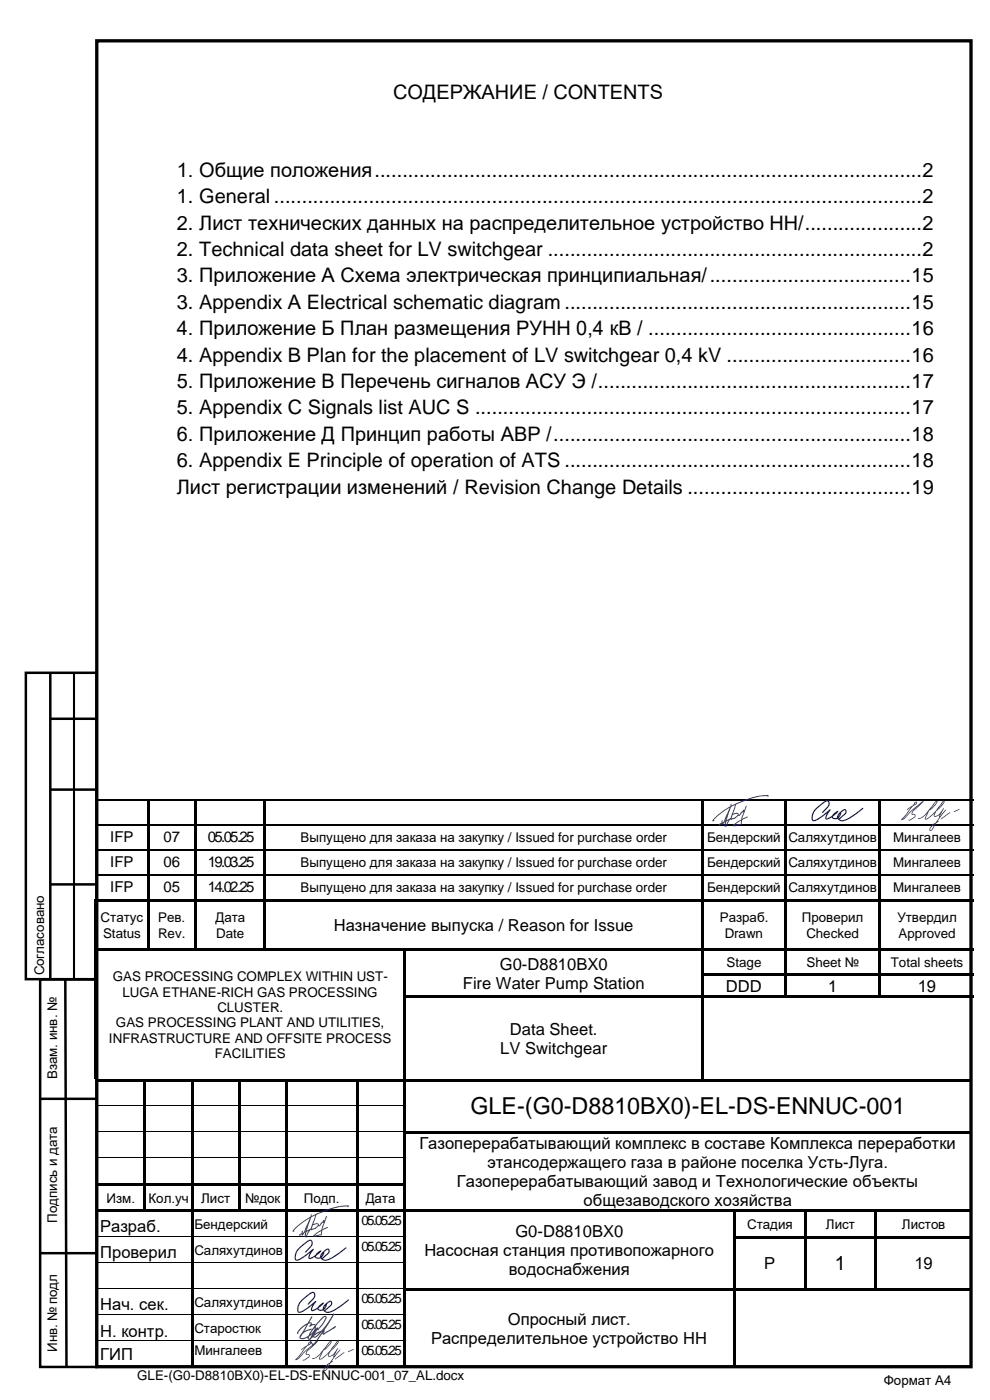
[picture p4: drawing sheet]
<svg xmlns="http://www.w3.org/2000/svg" width="210mm" height="297mm" viewBox="0 0 210 297" stroke-linecap="round" stroke-linejoin="round" font-family="sans-serif">
<path d="M20.5 8.7h185.5v281.2h-185.5z" fill="none" stroke="#000" stroke-width=".71" stroke-linecap="butt"/>
<g fill="#000">
<path d="M31.2 169.5h.2v.3h-.2z" fill-rule="evenodd"/>
<path d="M31.2 169.8h.5v5h-.5z" fill-rule="evenodd"/>
<path d="M31.2 174.8h.5v.3h-.5z" fill-rule="evenodd"/>
<path d="M41.3 169.5h.2v.3h-.2z" fill-rule="evenodd"/>
<path d="M41.3 169.8h.5v5h-.5z" fill-rule="evenodd"/>
<path d="M41.3 174.8h.5v.3h-.5z" fill-rule="evenodd"/>
<path d="M55.9 169.5h.2v.3h-.2z" fill-rule="evenodd"/>
<path d="M55.9 169.8h.5v5h-.5z" fill-rule="evenodd"/>
<path d="M55.9 174.8h.5v.3h-.5z" fill-rule="evenodd"/>
<path d="M148.8 169.5h.3v.3h-.3z" fill-rule="evenodd"/>
<path d="M148.8 169.8h.5v5h-.5z" fill-rule="evenodd"/>
<path d="M148.8 174.8h.5v.3h-.5z" fill-rule="evenodd"/>
<path d="M166.4 169.5h.2v.3h-.2z" fill-rule="evenodd"/>
<path d="M166.4 169.8h.5v5h-.5z" fill-rule="evenodd"/>
<path d="M166.4 174.8h.5v.3h-.5z" fill-rule="evenodd"/>
<path d="M186.4 169.5h.2v.3h-.2z" fill-rule="evenodd"/>
<path d="M186.4 169.8h.5v5h-.5z" fill-rule="evenodd"/>
<path d="M186.4 174.8h.5v.3h-.5z" fill-rule="evenodd"/>
<path d="M20.1 190.7h.5v.5h-.5z" fill-rule="evenodd"/>
<path d="M20.1 190.7h.5v.5h-.5z" fill-rule="evenodd"/>
<path d="M20.6 190.7h.5v.5h-.5z" fill-rule="evenodd"/>
<path d="M21.1 190.7h10.1v.5h-10.1z" fill-rule="evenodd"/>
<path d="M31.2 175.1h.5v5h-.5z" fill-rule="evenodd"/>
<path d="M31.2 180.1h.5v.3h-.5z" fill-rule="evenodd"/>
<path d="M31.2 180.4h.5v5h-.5z" fill-rule="evenodd"/>
<path d="M31.2 185.4h.5v.3h-.5z" fill-rule="evenodd"/>
<path d="M31.2 185.7h.5v5h-.5z" fill-rule="evenodd"/>
<path d="M31.2 190.7h.5v.5h-.5z" fill-rule="evenodd"/>
<path d="M31.7 190.7h9.6v.5h-9.6z" fill-rule="evenodd"/>
<path d="M41.3 175.1h.5v5h-.5z" fill-rule="evenodd"/>
<path d="M41.3 180.1h.5v.3h-.5z" fill-rule="evenodd"/>
<path d="M41.3 180.4h.5v5h-.5z" fill-rule="evenodd"/>
<path d="M41.3 185.4h.5v.3h-.5z" fill-rule="evenodd"/>
<path d="M41.3 185.7h.5v5h-.5z" fill-rule="evenodd"/>
<path d="M41.3 190.7h.5v.5h-.5z" fill-rule="evenodd"/>
<path d="M41.8 190.7h14.1v.5h-14.1z" fill-rule="evenodd"/>
<path d="M55.9 175.1h.5v5h-.5z" fill-rule="evenodd"/>
<path d="M55.9 180.1h.5v.3h-.5z" fill-rule="evenodd"/>
<path d="M55.9 180.4h.5v5h-.5z" fill-rule="evenodd"/>
<path d="M55.9 185.4h.5v.3h-.5z" fill-rule="evenodd"/>
<path d="M55.9 185.7h.5v5h-.5z" fill-rule="evenodd"/>
<path d="M55.9 190.7h.5v.5h-.5z" fill-rule="evenodd"/>
<path d="M56.4 190.7h92.4v.5h-92.4z" fill-rule="evenodd"/>
<path d="M148.8 175.1h.5v5h-.5z" fill-rule="evenodd"/>
<path d="M148.8 180.1h.5v.3h-.5z" fill-rule="evenodd"/>
<path d="M148.8 180.4h.5v5h-.5z" fill-rule="evenodd"/>
<path d="M148.8 185.4h.5v.3h-.5z" fill-rule="evenodd"/>
<path d="M148.8 185.7h.5v5h-.5z" fill-rule="evenodd"/>
<path d="M148.8 190.7h.5v.5h-.5z" fill-rule="evenodd"/>
<path d="M149.3 190.7h17.1v.5h-17.1z" fill-rule="evenodd"/>
<path d="M166.4 175.1h.5v5h-.5z" fill-rule="evenodd"/>
<path d="M166.4 180.1h.5v.3h-.5z" fill-rule="evenodd"/>
<path d="M166.4 180.4h.5v5h-.5z" fill-rule="evenodd"/>
<path d="M166.4 185.4h.5v.3h-.5z" fill-rule="evenodd"/>
<path d="M166.4 185.7h.5v5h-.5z" fill-rule="evenodd"/>
<path d="M166.4 190.7h.5v.5h-.5z" fill-rule="evenodd"/>
<path d="M166.9 190.7h19.5v.5h-19.5z" fill-rule="evenodd"/>
<path d="M186.4 175.1h.5v5h-.5z" fill-rule="evenodd"/>
<path d="M186.4 180.1h.5v.3h-.5z" fill-rule="evenodd"/>
<path d="M186.4 180.4h.5v5h-.5z" fill-rule="evenodd"/>
<path d="M186.4 185.4h.5v.3h-.5z" fill-rule="evenodd"/>
<path d="M186.4 185.7h.5v5h-.5z" fill-rule="evenodd"/>
<path d="M186.4 190.7h.5v.5h-.5z" fill-rule="evenodd"/>
<path d="M186.9 190.7h19.7v.5h-19.7z" fill-rule="evenodd"/>
<path d="M20.1 191.2h.5v10.1h-.5z" fill-rule="evenodd"/>
<path d="M20.1 201.3h.5v.5h-.5z" fill-rule="evenodd"/>
<path d="M20.1 201.8h.5v4.8h-.5z" fill-rule="evenodd"/>
<path d="M20.1 206.6h.5v.5h-.5z" fill-rule="evenodd"/>
<path d="M20.1 207.1h.5v4h-.5z" fill-rule="evenodd"/>
<path d="M20.1 211.1h.5v.6h-.5z" fill-rule="evenodd"/>
<path d="M20.6 201.3h10.6v.5h-10.6z" fill-rule="evenodd"/>
<path d="M31.2 191.2h.5v10.1h-.5z" fill-rule="evenodd"/>
<path d="M31.2 201.3h.5v.5h-.5z" fill-rule="evenodd"/>
<path d="M31.7 201.3h9.6v.5h-9.6z" fill-rule="evenodd"/>
<path d="M41.3 191.2h.5v10.1h-.5z" fill-rule="evenodd"/>
<path d="M41.3 201.3h.5v.5h-.5z" fill-rule="evenodd"/>
<path d="M41.8 201.3h14.1v.5h-14.1z" fill-rule="evenodd"/>
<path d="M55.9 191.2h.5v10.1h-.5z" fill-rule="evenodd"/>
<path d="M55.9 201.3h.5v.5h-.5z" fill-rule="evenodd"/>
<path d="M56.4 201.3h29.2v.5h-29.2z" fill-rule="evenodd"/>
<path d="M85.6 201.8h.5z" fill-rule="evenodd"/>
<path d="M85.6 201.3h.5v.5h-.5z" fill-rule="evenodd"/>
<path d="M85.6 201.8h.5v4.8h-.5z" fill-rule="evenodd"/>
<path d="M85.6 206.6h.5v.5h-.5z" fill-rule="evenodd"/>
<path d="M85.6 207.1h.5v4h-.5z" fill-rule="evenodd"/>
<path d="M85.6 211.1h.5v.6h-.5z" fill-rule="evenodd"/>
<path d="M86.1 201.3h62.7v.5h-62.7z" fill-rule="evenodd"/>
<path d="M86.1 211.1h62.7v.5h-62.7z" fill-rule="evenodd"/>
<path d="M148.8 191.2h.5v10.1h-.5z" fill-rule="evenodd"/>
<path d="M148.8 201.3h.5v.5h-.5z" fill-rule="evenodd"/>
<path d="M148.8 201.8h.5v4.8h-.5z" fill-rule="evenodd"/>
<path d="M148.8 206.6h.5v.5h-.5z" fill-rule="evenodd"/>
<path d="M148.8 207.1h.5v4h-.5z" fill-rule="evenodd"/>
<path d="M148.8 211.1h.5v.6h-.5z" fill-rule="evenodd"/>
<path d="M149.3 201.3h17.1v.5h-17.1z" fill-rule="evenodd"/>
<path d="M149.3 206.6h17.1v.5h-17.1z" fill-rule="evenodd"/>
<path d="M149.3 211.1h17.1v.5h-17.1z" fill-rule="evenodd"/>
<path d="M166.4 191.2h.5v10.1h-.5z" fill-rule="evenodd"/>
<path d="M166.4 201.3h.5v.5h-.5z" fill-rule="evenodd"/>
<path d="M166.4 201.8h.5v4.8h-.5z" fill-rule="evenodd"/>
<path d="M166.4 206.6h.5v.5h-.5z" fill-rule="evenodd"/>
<path d="M166.4 207.1h.5v4h-.5z" fill-rule="evenodd"/>
<path d="M166.4 211.1h.5v.5h-.5z" fill-rule="evenodd"/>
<path d="M166.9 201.3h19.5v.5h-19.5z" fill-rule="evenodd"/>
<path d="M166.9 206.6h19.5v.5h-19.5z" fill-rule="evenodd"/>
<path d="M166.9 211.1h19.5v.5h-19.5z" fill-rule="evenodd"/>
<path d="M186.4 191.2h.5v10.1h-.5z" fill-rule="evenodd"/>
<path d="M186.4 201.3h.5v.5h-.5z" fill-rule="evenodd"/>
<path d="M186.4 201.8h.5v4.8h-.5z" fill-rule="evenodd"/>
<path d="M186.4 206.6h.5v.5h-.5z" fill-rule="evenodd"/>
<path d="M186.4 207.1h.5v4h-.5z" fill-rule="evenodd"/>
<path d="M186.4 211.1h.5v.5h-.5z" fill-rule="evenodd"/>
<path d="M186.9 201.3h19.7v.5h-19.7z" fill-rule="evenodd"/>
<path d="M186.9 206.6h19.7v.5h-19.7z" fill-rule="evenodd"/>
<path d="M186.9 211.1h19.3v.5h-19.3z" fill-rule="evenodd"/>
<path d="M206.2 211.1h.4v.5h-.4z" fill-rule="evenodd"/>
<path d="M206.5 211.1l.1 .5z" fill-rule="evenodd"/>
<path d="M20.1 211.7h.5v17.1h-.5z" fill-rule="evenodd"/>
<path d="M20.7 228.9h9.8v.5h-9.8z" fill-rule="evenodd"/>
<path d="M30.5 229.4h.5z" fill-rule="evenodd"/>
<path d="M30.5 228.9h.5v.5h-.5z" fill-rule="evenodd"/>
<path d="M30.5 229.4h.5v5h-.5z" fill-rule="evenodd"/>
<path d="M30.5 234.4h.5v.5h-.5z" fill-rule="evenodd"/>
<path d="M30.5 234.9h.5v5h-.5z" fill-rule="evenodd"/>
<path d="M31 228.9h9.5v.5h-9.5z" fill-rule="evenodd"/>
<path d="M40.5 229.4h.5z" fill-rule="evenodd"/>
<path d="M40.5 228.9h.5v.5h-.5z" fill-rule="evenodd"/>
<path d="M40.5 229.4h.5v5h-.5z" fill-rule="evenodd"/>
<path d="M40.5 234.4h.5v.5h-.5z" fill-rule="evenodd"/>
<path d="M40.5 234.9h.5v5h-.5z" fill-rule="evenodd"/>
<path d="M41 228.9h9.5v.5h-9.5z" fill-rule="evenodd"/>
<path d="M50.5 229.4h.5z" fill-rule="evenodd"/>
<path d="M50.5 228.9h.5v.5h-.5z" fill-rule="evenodd"/>
<path d="M50.5 229.4h.5v5h-.5z" fill-rule="evenodd"/>
<path d="M50.5 234.4h.5v.5h-.5z" fill-rule="evenodd"/>
<path d="M50.5 234.9h.5v5h-.5z" fill-rule="evenodd"/>
<path d="M51 228.9h9.5v.5h-9.5z" fill-rule="evenodd"/>
<path d="M60.5 229.4h.5z" fill-rule="evenodd"/>
<path d="M60.5 228.9h.5v.5h-.5z" fill-rule="evenodd"/>
<path d="M60.5 229.4h.5v5h-.5z" fill-rule="evenodd"/>
<path d="M60.5 234.4h.5v.5h-.5z" fill-rule="evenodd"/>
<path d="M60.5 234.9h.5v5h-.5z" fill-rule="evenodd"/>
<path d="M61 228.9h14.5v.5h-14.5z" fill-rule="evenodd"/>
<path d="M75.5 229.4h.5z" fill-rule="evenodd"/>
<path d="M75.5 228.9h.5v.5h-.5z" fill-rule="evenodd"/>
<path d="M75.5 229.4h.5v5h-.5z" fill-rule="evenodd"/>
<path d="M75.5 234.4h.5v.5h-.5z" fill-rule="evenodd"/>
<path d="M75.5 234.9h.5v5h-.5z" fill-rule="evenodd"/>
<path d="M76 228.9h9.6v.5h-9.6z" fill-rule="evenodd"/>
<path d="M85.6 229.4h.5z" fill-rule="evenodd"/>
<path d="M85.6 228.9h.5v.5h-.5z" fill-rule="evenodd"/>
<path d="M85.6 229.4h.5v5h-.5z" fill-rule="evenodd"/>
<path d="M85.6 234.4h.5v.5h-.5z" fill-rule="evenodd"/>
<path d="M85.6 234.9h.5v5h-.5z" fill-rule="evenodd"/>
<path d="M85.6 211.7h.5v17.1h-.5z" fill-rule="evenodd"/>
<path d="M86.1 228.9h119.7v.5h-119.7z" fill-rule="evenodd"/>
<path d="M148.8 211.7h.5v17.1h-.5z" fill-rule="evenodd"/>
<path d="M20.7 250.9h9.8v.6h-9.8z" fill-rule="evenodd"/>
<path d="M20.7 256.7h9.8v.5h-9.8z" fill-rule="evenodd"/>
<path d="M30.5 239.9h.5v.6h-.5z" fill-rule="evenodd"/>
<path d="M30.5 240.5h.5v4.9h-.5z" fill-rule="evenodd"/>
<path d="M30.5 245.4h.5v.6h-.5z" fill-rule="evenodd"/>
<path d="M30.5 246h.5v4.9h-.5z" fill-rule="evenodd"/>
<path d="M30.5 250.9h.5v.6h-.5z" fill-rule="evenodd"/>
<path d="M30.5 251.5h.5v5.2h-.5z" fill-rule="evenodd"/>
<path d="M30.5 256.7h.5v.5h-.5z" fill-rule="evenodd"/>
<path d="M31 250.9h9.5v.6h-9.5z" fill-rule="evenodd"/>
<path d="M31 256.7h9.5v.5h-9.5z" fill-rule="evenodd"/>
<path d="M40.5 239.9h.5v.6h-.5z" fill-rule="evenodd"/>
<path d="M40.5 240.5h.5v4.9h-.5z" fill-rule="evenodd"/>
<path d="M40.5 245.4h.5v.6h-.5z" fill-rule="evenodd"/>
<path d="M40.5 246h.5v4.9h-.5z" fill-rule="evenodd"/>
<path d="M40.5 250.9h.5v.6h-.5z" fill-rule="evenodd"/>
<path d="M40.5 251.5h.5v5.2h-.5z" fill-rule="evenodd"/>
<path d="M40.5 256.7h.5v.5h-.5z" fill-rule="evenodd"/>
<path d="M41 250.9h9.5v.6h-9.5z" fill-rule="evenodd"/>
<path d="M41 256.7h9.5v.5h-9.5z" fill-rule="evenodd"/>
<path d="M50.5 239.9h.5v.6h-.5z" fill-rule="evenodd"/>
<path d="M50.5 240.5h.5v4.9h-.5z" fill-rule="evenodd"/>
<path d="M50.5 245.4h.5v.6h-.5z" fill-rule="evenodd"/>
<path d="M50.5 246h.5v4.9h-.5z" fill-rule="evenodd"/>
<path d="M50.5 250.9h.5v.6h-.5z" fill-rule="evenodd"/>
<path d="M50.5 251.5h.5v5.2h-.5z" fill-rule="evenodd"/>
<path d="M50.5 256.7h.5v.5h-.5z" fill-rule="evenodd"/>
<path d="M51 250.9h9.5v.6h-9.5z" fill-rule="evenodd"/>
<path d="M51 256.7h9.5v.5h-9.5z" fill-rule="evenodd"/>
<path d="M60.5 239.9h.5v.6h-.5z" fill-rule="evenodd"/>
<path d="M60.5 240.5h.5v4.9h-.5z" fill-rule="evenodd"/>
<path d="M60.5 245.4h.5v.6h-.5z" fill-rule="evenodd"/>
<path d="M60.5 246h.5v4.9h-.5z" fill-rule="evenodd"/>
<path d="M60.5 250.9h.5v.6h-.5z" fill-rule="evenodd"/>
<path d="M60.5 251.5h.5v5.2h-.5z" fill-rule="evenodd"/>
<path d="M60.5 256.7h.5v.5h-.5z" fill-rule="evenodd"/>
<path d="M61 250.9h14.5v.6h-14.5z" fill-rule="evenodd"/>
<path d="M61 256.7h14.5v.5h-14.5z" fill-rule="evenodd"/>
<path d="M75.5 239.9h.5v.6h-.5z" fill-rule="evenodd"/>
<path d="M75.5 240.5h.5v4.9h-.5z" fill-rule="evenodd"/>
<path d="M75.5 245.4h.5v.6h-.5z" fill-rule="evenodd"/>
<path d="M75.5 246h.5v4.9h-.5z" fill-rule="evenodd"/>
<path d="M75.5 250.9h.5v.6h-.5z" fill-rule="evenodd"/>
<path d="M75.5 251.5h.5v5.2h-.5z" fill-rule="evenodd"/>
<path d="M75.5 256.7h.5v.5h-.5z" fill-rule="evenodd"/>
<path d="M76 250.9h9.6v.6h-9.6z" fill-rule="evenodd"/>
<path d="M76 256.7h9.6v.5h-9.6z" fill-rule="evenodd"/>
<path d="M85.6 239.9h.5v.6h-.5z" fill-rule="evenodd"/>
<path d="M85.6 240.5h.5v4.9h-.5z" fill-rule="evenodd"/>
<path d="M85.6 245.4h.5v.6h-.5z" fill-rule="evenodd"/>
<path d="M85.6 246h.5v4.9h-.5z" fill-rule="evenodd"/>
<path d="M85.6 250.9h.5v.6h-.5z" fill-rule="evenodd"/>
<path d="M85.6 251.5h.5v5.2h-.5z" fill-rule="evenodd"/>
<path d="M85.6 256.7h.5v.5h-.5z" fill-rule="evenodd"/>
<path d="M86.1 239.9h119.7v.5h-119.7z" fill-rule="evenodd"/>
<path d="M86.1 256.7h69.5v.5h-69.5z" fill-rule="evenodd"/>
<path d="M155.6 257.2h.5z" fill-rule="evenodd"/>
<path d="M155.6 256.7h.5v.5h-.5z" fill-rule="evenodd"/>
<path d="M156.1 256.7h14.5v.5h-14.5z" fill-rule="evenodd"/>
<path d="M170.6 257.2h.5z" fill-rule="evenodd"/>
<path d="M170.6 256.7h.5v.5h-.5z" fill-rule="evenodd"/>
<path d="M171.1 256.7h14.4v.5h-14.4z" fill-rule="evenodd"/>
<path d="M185.5 257.2h.5z" fill-rule="evenodd"/>
<path d="M185.5 256.7h.5v.5h-.5z" fill-rule="evenodd"/>
<path d="M186 256.7h19.8v.5h-19.8z" fill-rule="evenodd"/>
<path d="M40.5 257.2h.5v5h-.5z" fill-rule="evenodd"/>
<path d="M40.5 262.2h.5v.6h-.5z" fill-rule="evenodd"/>
<path d="M40.5 262.8h.5v4.9h-.5z" fill-rule="evenodd"/>
<path d="M40.5 267.7h.5v.6h-.5z" fill-rule="evenodd"/>
<path d="M40.5 268.3h.5v5h-.5z" fill-rule="evenodd"/>
<path d="M40.5 273.3h.5v.5h-.5z" fill-rule="evenodd"/>
<path d="M40.5 273.8h.5v5h-.5z" fill-rule="evenodd"/>
<path d="M40.5 278.8h.5v.5h-.5z" fill-rule="evenodd"/>
<path d="M60.5 257.2h.5v5h-.5z" fill-rule="evenodd"/>
<path d="M60.5 262.2h.5v.6h-.5z" fill-rule="evenodd"/>
<path d="M60.5 262.8h.5v4.9h-.5z" fill-rule="evenodd"/>
<path d="M60.5 267.7h.5v.6h-.5z" fill-rule="evenodd"/>
<path d="M60.5 268.3h.5v5h-.5z" fill-rule="evenodd"/>
<path d="M60.5 273.3h.5v.5h-.5z" fill-rule="evenodd"/>
<path d="M60.5 273.8h.5v5h-.5z" fill-rule="evenodd"/>
<path d="M60.5 278.8h.5v.5h-.5z" fill-rule="evenodd"/>
<path d="M75.5 257.2h.5v5h-.5z" fill-rule="evenodd"/>
<path d="M75.5 262.2h.5v.6h-.5z" fill-rule="evenodd"/>
<path d="M75.5 262.8h.5v4.9h-.5z" fill-rule="evenodd"/>
<path d="M75.5 267.7h.5v.6h-.5z" fill-rule="evenodd"/>
<path d="M75.5 268.3h.5v5h-.5z" fill-rule="evenodd"/>
<path d="M75.5 273.3h.5v.5h-.5z" fill-rule="evenodd"/>
<path d="M75.5 273.8h.5v5h-.5z" fill-rule="evenodd"/>
<path d="M75.5 278.8h.5v.5h-.5z" fill-rule="evenodd"/>
<path d="M85.6 257.2h.5v5h-.5z" fill-rule="evenodd"/>
<path d="M85.6 262.2h.5v.6h-.5z" fill-rule="evenodd"/>
<path d="M85.6 262.8h.5v4.9h-.5z" fill-rule="evenodd"/>
<path d="M85.6 267.7h.5v.6h-.5z" fill-rule="evenodd"/>
<path d="M85.6 268.3h.5v5h-.5z" fill-rule="evenodd"/>
<path d="M85.6 273.3h.5v.5h-.5z" fill-rule="evenodd"/>
<path d="M85.6 273.8h.5v5h-.5z" fill-rule="evenodd"/>
<path d="M85.6 278.8h.5v.5h-.5z" fill-rule="evenodd"/>
<path d="M86.1 273.3h69.5v.5h-69.5z" fill-rule="evenodd"/>
<path d="M155.6 257.2h.5v5h-.5z" fill-rule="evenodd"/>
<path d="M155.6 262.2h.5v.6h-.5z" fill-rule="evenodd"/>
<path d="M155.6 262.8h.5v4.9h-.5z" fill-rule="evenodd"/>
<path d="M155.6 267.7h.5v.6h-.5z" fill-rule="evenodd"/>
<path d="M155.6 268.3h.5v5h-.5z" fill-rule="evenodd"/>
<path d="M155.6 273.3h.5v.5h-.5z" fill-rule="evenodd"/>
<path d="M155.6 273.8h.5v5h-.5z" fill-rule="evenodd"/>
<path d="M155.6 278.8h.5v.5h-.5z" fill-rule="evenodd"/>
<path d="M156.1 262.2h14.5v.5h-14.5z" fill-rule="evenodd"/>
<path d="M156.1 273.3h14.5v.5h-14.5z" fill-rule="evenodd"/>
<path d="M170.6 257.2h.5v5h-.5z" fill-rule="evenodd"/>
<path d="M170.6 262.2h.5v.6h-.5z" fill-rule="evenodd"/>
<path d="M170.6 262.8h.5v4.9h-.5z" fill-rule="evenodd"/>
<path d="M170.6 267.7h.5v.6h-.5z" fill-rule="evenodd"/>
<path d="M170.6 268.3h.5v5h-.5z" fill-rule="evenodd"/>
<path d="M170.6 273.3h.5v.5h-.5z" fill-rule="evenodd"/>
<path d="M171.1 262.2h14.4v.5h-14.4z" fill-rule="evenodd"/>
<path d="M171.1 273.3h14.4v.5h-14.4z" fill-rule="evenodd"/>
<path d="M185.5 257.2h.5v5h-.5z" fill-rule="evenodd"/>
<path d="M185.5 262.2h.5v.6h-.5z" fill-rule="evenodd"/>
<path d="M185.5 262.8h.5v4.9h-.5z" fill-rule="evenodd"/>
<path d="M185.5 267.7h.5v.6h-.5z" fill-rule="evenodd"/>
<path d="M185.5 268.3h.5v5h-.5z" fill-rule="evenodd"/>
<path d="M185.5 273.3h.5v.5h-.5z" fill-rule="evenodd"/>
<path d="M186 262.2h19.8v.5h-19.8z" fill-rule="evenodd"/>
<path d="M186 273.3h19.8v.5h-19.8z" fill-rule="evenodd"/>
<path d="M40.5 279.3h.5v5h-.5z" fill-rule="evenodd"/>
<path d="M40.5 284.3h.5v.6h-.5z" fill-rule="evenodd"/>
<path d="M40.5 284.9h.5v4.9h-.5z" fill-rule="evenodd"/>
<path d="M60.5 279.3h.5v5h-.5z" fill-rule="evenodd"/>
<path d="M60.5 284.3h.5v.6h-.5z" fill-rule="evenodd"/>
<path d="M60.5 284.9h.5v4.9h-.5z" fill-rule="evenodd"/>
<path d="M75.5 279.3h.5v5h-.5z" fill-rule="evenodd"/>
<path d="M75.5 284.3h.5v.6h-.5z" fill-rule="evenodd"/>
<path d="M75.5 284.9h.5v4.9h-.5z" fill-rule="evenodd"/>
<path d="M85.6 279.3h.5v5h-.5z" fill-rule="evenodd"/>
<path d="M85.6 284.3h.5v.6h-.5z" fill-rule="evenodd"/>
<path d="M85.6 284.9h.5v4.9h-.5z" fill-rule="evenodd"/>
<path d="M155.6 279.3h.5v5h-.5z" fill-rule="evenodd"/>
<path d="M155.6 284.3h.5v.6h-.5z" fill-rule="evenodd"/>
<path d="M155.6 284.9h.5v4.9h-.5z" fill-rule="evenodd"/>
</g>
<g fill="none" stroke="#000" stroke-width=".21">
<path d="M20.7 234.5h9.8M31 234.5h9.5M41 234.5h9.5M51 234.5h9.5M61 234.5h14.5M76 234.5h9.6M20.7 240h9.8M20.7 245.5h9.8M31 240h9.5M31 245.5h9.5M41 240h9.5M41 245.5h9.5"/>
<path d="M51 240h9.5M51 245.5h9.5M61 240h14.5M61 245.5h14.5M76 240h9.6M76 245.5h9.6M20.7 262.3h19.8M20.7 267.8h19.8M20.7 273.3h19.8M20.7 278.8h19.8M41 262.3h19.5M41 267.8h19.5"/>
<path d="M41 273.3h19.5M41 278.8h19.5M61 262.3h14.5M61 267.8h14.5M61 273.3h14.5M61 278.8h14.5M76 262.3h9.6M76 267.8h9.6M76 273.3h9.6M76 278.8h9.6M20.7 284.4h19.8M41 284.4h19.5"/>
<path d="M61 284.4h14.5M76 284.4h9.6"/>
</g>
<path d="M5.5 142.7h15v65h-15zM10.6 152.5h10M10.7 142.7v65M10.6 167.5h10M10.7 187.6h10M8.5 207.8h12v82.2h-12zM13.9 207.8l.2 82.1M8.6 233.1h12M8.5 265.9h12" fill="none" stroke="#000" stroke-width=".53"/>
<path d="M15.7 142.7v65" fill="none" stroke="#000" stroke-width=".44"/>
<g fill="none" stroke="#000" stroke-width=".25">
<path d="M20.3 169.7h10.9M20.3 174.9h10.9M31.4 169.7h9.9M31.7 174.9h9.6M41.5 169.7h14.4M41.8 174.9h14.1M56.1 169.7h92.7M56.4 174.9h92.4M149.1 169.7h17.3M149.3 174.9h17.1M166.6 169.7h19.8M166.9 174.9h19.5"/>
<path d="M186.6 169.7h20M186.9 174.9h19.7M20.3 180.2h10.9M20.3 185.5h10.9M31.7 180.2h9.6M31.7 185.5h9.6M41.8 180.2h14.1M41.8 185.5h14.1M56.4 180.2h92.4M56.4 185.5h92.4M149.3 180.2h17.1M149.3 185.5h17.1"/>
<path d="M166.9 180.2h19.5M166.9 185.5h19.5M186.9 180.2h19.7M186.9 185.5h19.7"/>
</g>
<path d="M67.1 285l-.1 .1zM66.3 285.5l.2-.2zM70.8 285.9l-.1 .1 .2-.3zM69 286.1l-.1 .1zM68.2 287.1h-.1zM69.5 287.3l-.1 .2zM63.1 288l-.2 .1zM69.2 289.7l-.2 .2z" fill-rule="evenodd" fill="#98a7db"/>
<path d="M66.2 288.2a2.24 2.24 0 0 0 2-1.2l-.2 .5a.75 .75 0 0 0-.2 1l.7-.3 1.2-1.1-.1 .4a.5 .5 0 0 0 .4 .4 .5 .5 0 0 0 .5-.3l.3-.1a2.24 2.24 0 0 1-1.4 1.9 1.72 1.72 0 0 0-.7 1.4 .82 .82 0 0 0 .9-.8l.5-.7 .5-.5v-.1l-.3 .1 1.9-2.4h-.2l-1.1 1.3 .8-1.7-.7 .8a1.31 1.31 0 0 1-1.3 .8 2.88 2.88 0 0 1 1.4-1.8l.6-.7a.3 .3 0 0 0 .2-.4 .3 .3 0 0 0-.4-.2l-1 1.3a7.3 7.3 0 0 1-2.7 2.5l.1-.3a3.7 3.7 0 0 1 1.6-2.2l.7-.8 .1-.5-.5 .2-1 1.4a4.5 4.5 0 0 1-2.6 2.1zM63.9 286.3v.1l.8-.5-2.1 2.6a1.49 1.49 0 0 0 1.4-.9l2.5-2.3-.6 .6a1.77 1.77 0 0 0-1 1.4v.1a.34 .34 0 0 1 .5 0 .34 .34 0 0 1 0 .5l-.8 .5-.4 .1a.58 .58 0 0 0 .9-.2 .52 .52 0 0 0 .6-.5 .52 .52 0 0 0-.5-.6l-.2 .1a1.54 1.54 0 0 1 1-1.3l1.4-1.5-2.5 1.9-1.9 1.9 1-1.2a5.4 5.4 0 0 1 2-2.1v-.2a.38 .38 0 0 0-.4-.1 .38 .38 0 0 0-.3 .4zM71.6 284.6l-1.1 1.5 1.1-1.2zM70 284.7l-1.1 1.5 .9-.9 .4-.7zM65.6 284.9l-.1 .3 .4-.4zM73.8 286.7l.2 .1 1-.5-.1-.1zM71 288.3h.2l1.9-1.4zM69.5 289.5l-.2 .3a.87 .87 0 0 0-.4 .9l.3-.2 .6-1.1z" fill-rule="evenodd" fill="#0f36ad"/>
<path d="M195.6 170.4l-.1 .2zM194.8 170.9l.2-.1zM199.3 171.3l-.1 .1 .2-.2zM197.5 171.5l-.1 .1zM196.7 172.5v.1zM198 172.8l-.1 .1zM191.6 173.4l-.1 .2zM197.7 175.1l-.2 .2z" fill-rule="evenodd" fill="#98a7db"/>
<path d="M194.7 173.6v.1a2.24 2.24 0 0 0 2-1.2l-.2 .4a.75 .75 0 0 0-.1 1l.6-.3 1.2-1.1-.1 .4a.5 .5 0 0 0 .4 .4 .5 .5 0 0 0 .5-.2l.3-.1a2.24 2.24 0 0 1-1.4 1.8 1.72 1.72 0 0 0-.7 1.4 .82 .82 0 0 0 .9-.8l.5-.7 .6-.5-.1-.1-.3 .2 1.9-2.4h-.2l-1.1 1.3 .8-1.7-.7 .8a1.31 1.31 0 0 1-1.2 .8 2.88 2.88 0 0 1 1.3-1.9l.6-.7a.3 .3 0 0 0 .2-.4 .3 .3 0 0 0-.4-.2l-.9 1.3a7.3 7.3 0 0 1-2.8 2.5l.1-.3a3.7 3.7 0 0 1 1.6-2.1l.7-.8 .1-.5-.4 .1-1.1 1.4a4.5 4.5 0 0 1-2.6 2.1zM192.4 171.7l.1 .1 .7-.5-2.1 2.6a1.49 1.49 0 0 0 1.4-.9l2.5-2.2-.6 .5a1.77 1.77 0 0 0-1 1.5 .34 .34 0 0 1 .5 .1 .34 .34 0 0 1 0 .4l-.8 .6h-.4a.58 .58 0 0 0 .9-.2 .52 .52 0 0 0 .6-.5 .52 .52 0 0 0-.5-.5h-.1a1.54 1.54 0 0 1 1-1.3l1.4-1.5-2.6 1.9-1.9 1.9 1-1.1a5.4 5.4 0 0 1 2-2.2l.1-.1a.38 .38 0 0 0-.5-.2 .38 .38 0 0 0-.2 .5zM200.1 170.1l-1.1 1.5 1.1-1.2zM198.5 170.2l-1.1 1.4 .9-.9 .4-.6zM194.1 170.3l-.1 .4 .4-.4zM202.3 172.2l.2 .1 1.1-.6h-.2zM199.6 173.7l.1 .1 1.9-1.5zM198.1 174.9l-.3 .3a.87 .87 0 0 0-.4 .9l.3-.2 .6-1.1z" fill-rule="evenodd" fill="#0f36ad"/>
<path d="M173.2 171.4l-.3 .2zM178.5 173.5l-.1 .1z" fill-rule="evenodd" fill="#7e7dd3"/>
<path d="M172.9 171.6a2.44 2.44 0 0 0-.6 2.5 1.87 1.87 0 0 0 1.9-.6l1.2-.9a.75 .75 0 0 0 0 1.3l1-.5a.95 .95 0 0 0 1.3 .4 1.45 1.45 0 0 0 2.1 .1l1.5-.9 1.9-1.4-.1-.2h-.2a8.7 8.7 0 0 1-4.4 2.6l-.4-.2 .5-.3a1.46 1.46 0 0 0 .9-1.8 1.65 1.65 0 0 0-1.7 1l-.2 .4a.44 .44 0 0 1-.4 .5 .44 .44 0 0 1-.5-.4l1.1-1.1-.1-.1-.4 .3a3.6 3.6 0 0 1-2 1.3l.3-.8 .6-.9-.1-.2a9.3 9.3 0 0 1-3.6 2.3 2.8 2.8 0 0 1 1.6-3.1l1.2-.8 .3-.1 .1 .3a2.96 2.96 0 0 1-1.3 2l.2 .2 .4-.4a2.41 2.41 0 0 0 1-1.8 .61 .61 0 0 0-.4-.5 .61 .61 0 0 0-.7 .2zM178.5 172.4l-.3 .7-.3 .5 .5-.3a1.43 1.43 0 0 0 .9-1.4zM178.1 172.7l-.3 .5z" fill-rule="evenodd" fill="#0404ac"/>
<path d="M63.5 264.6l-.2 .3zM68.9 266.7l-.1 .1z" fill-rule="evenodd" fill="#7e7dd3"/>
<path d="M63.3 264.8a2.44 2.44 0 0 0-.7 2.5 1.87 1.87 0 0 0 2-.6l1.1-.8a.75 .75 0 0 0 0 1.2l1.1-.5a.95 .95 0 0 0 1.2 .4 1.45 1.45 0 0 0 2.1 .2l1.5-1 1.9-1.4v-.1h-.2a8.7 8.7 0 0 1-4.5 2.5l-.3-.1 .4-.4a1.46 1.46 0 0 0 .9-1.7 1.65 1.65 0 0 0-1.6 .9l-.3 .5a.44 .44 0 0 1-.4 .4 .44 .44 0 0 1-.4-.3l1.1-1.1-.2-.1-.4 .2a3.6 3.6 0 0 1-1.9 1.4l.2-.8 .6-1-.1-.2a9.3 9.3 0 0 1-3.5 2.3 2.8 2.8 0 0 1 1.5-3l1.2-.9h.3l.2 .2a2.96 2.96 0 0 1-1.4 2l.2 .2 .4-.4a2.41 2.41 0 0 0 1-1.7 .61 .61 0 0 0-.4-.6 .61 .61 0 0 0-.6 .2zM68.8 265.6l-.2 .8-.4 .4 .5-.3a1.43 1.43 0 0 0 .9-1.3zM68.5 265.9l-.3 .6z" fill-rule="evenodd" fill="#0404ac"/>
<path d="M64.1 275.7l-.3 .2zM69.4 277.8l-.1 .1z" fill-rule="evenodd" fill="#7e7dd3"/>
<path d="M63.8 275.9a2.44 2.44 0 0 0-.6 2.5 1.87 1.87 0 0 0 1.9-.7l1.2-.8a.75 .75 0 0 0 0 1.3l1-.5a.95 .95 0 0 0 1.3 .4 1.45 1.45 0 0 0 2 .1l1.6-.9 1.8-1.4v-.2h-.2a8.7 8.7 0 0 1-4.4 2.6l-.4-.2 .4-.3a1.46 1.46 0 0 0 1-1.8 1.65 1.65 0 0 0-1.7 1l-.2 .4a.44 .44 0 0 1-.4 .5 .44 .44 0 0 1-.5-.4l1.1-1.1-.1-.1-.4 .3a3.6 3.6 0 0 1-2 1.3l.2-.8 .7-.9-.1-.2a9.3 9.3 0 0 1-3.6 2.3 2.8 2.8 0 0 1 1.6-3.1l1.2-.8 .3-.1 .1 .3a2.96 2.96 0 0 1-1.3 2l.1 .2 .4-.4a2.41 2.41 0 0 0 1.1-1.8 .61 .61 0 0 0-.4-.5 .61 .61 0 0 0-.7 .2zM69.4 276.7l-.3 .7-.3 .5 .5-.3a1.43 1.43 0 0 0 .9-1.4zM69 277l-.3 .5z" fill-rule="evenodd" fill="#0404ac"/>
<path d="M68 279.8l-.1 .1zM68.1 280v.1l.1-.2zM67.4 280.5l-.1 .1 .2-.2zM67.6 280.7l-.1 .1 .2-.2zM63.9 281.9l-.1 .1 .2-.1zM68.4 282.1l-.1 .1 .2-.2zM66.1 283.9v.1z" fill-rule="evenodd" fill="#8193d3"/>
<path d="M66.1 279.3l-.2 .2a4.2 4.2 0 0 1-2 2.1l-.8 1v.4l.2-.1a2.98 2.98 0 0 1 1.6-1.8l-1.4 2.6a.52 .52 0 0 0 .8 .4l1-.3v.2l.3 .2 .5 .9a.34 .34 0 0 0 .2 .3 .34 .34 0 0 0 .4-.1l1.7-2.5 .1 .3h.2l1.8-1.1a.66 .66 0 0 0 .7-.7l-2.5 1.6a3.7 3.7 0 0 1 1.1-2.1l.7-1.2a.89 .89 0 0 0 .3-1l-.5 .8a8.7 8.7 0 0 1-2.6 3.1l-.9 .5 .3-.6a6.9 6.9 0 0 0 2.2-2.9 .58 .58 0 0 0-.6-.3 .58 .58 0 0 0-.5 .4l-1.2 1.4-.4-.1-.4 .1a.38 .38 0 0 0-.2-.4 .38 .38 0 0 0-.4-.1l.7-1.1zM68.5 279.6v.1a3.8 3.8 0 0 0-1.5 2.1v.2l.3-.4 .2 .3a5.5 5.5 0 0 0 1.5-2.5zM65.4 280.9l-.8 1.5 1.4-.5 .1 .2a2.65 2.65 0 0 0-2.3 1.7 1.81 1.81 0 0 0 2.1-1.3l.9-1.2-.3-.2-.8 .4 .2-.7zM66.7 281.7l-.9 1.4 .8-.8zM65.9 284.1l-.1 .2 .7 .9 1.8-2.7a2.24 2.24 0 0 1-2.1 1.3zM66.6 283.5a1.25 1.25 0 0 0 1.2-.8zM65.6 283.5l-.1 .5 .4-.3 .3-.7z" fill-rule="evenodd" fill="#0c34ac"/>
<path d="M62.8 260.3l-.2 .2zM65 260.5l-.2 .7zM64 261.9v.1zM66.5 262.1l-.1 .1z" fill-rule="evenodd" fill="#9a9cfa"/>
<path d="M62.6 260.5l-.5 .6v.2l.4-.1-.2-.1 1.1-1.1 2.3-1.6-1.2 3-.3 .1 .1-.4h-.2l-.1 .5-.6 .4 .3 .1 .3-.2 .1 .3 .7-.7-.2 .8 .2 .1 .2-1 .4-.3-.5 1.2v.3l1-1.7 .1 .1 .9-.3 .6-.6 .3 .1 .4-.6 .5-.3-.4 1.2a1.05 1.05 0 0 1-1 .9l-.9 .9 .3 .1 1.5-.3 .2-1 1.2-.6-.2-.2-1 .5 .9-2.8h-.1l-.3 .8-.3 .1-.9 1-.1-.3a.86 .86 0 0 0-1.2 .1l.7-1.9 3.3-1.3 1.8-.5 1.5-.1 .1 .2 .2-.3h-1.1l-1.8 .3-2 .6-3 1.3v-.3l-.1-.1-.2 .5-1.3 .9zM66 258.3l-.9 2.8 .8-.5 .9-2.7zM66.4 259.9l-.2 .8a1.4 1.4 0 0 0 1.2-.7v-.2l-.2-.1zM65 260.5l-.2 .7zM66.7 262.2l1.3-.3 .1-.7z" fill-rule="evenodd" fill="#0808f0"/>
<path d="M151.8 173.2l-.1 .2zM154.1 173.4l-.3 .8zM153 174.8v.1zM155.5 175l-.1 .1z" fill-rule="evenodd" fill="#9a9cfa"/>
<path d="M151.6 173.4l-.5 .6 .1 .2h.3l-.1-.2 1.1-1 2.3-1.6-1.3 2.9-.3 .2 .1-.4-.1-.1-.2 .6-.5 .4h.3l.2-.2 .2 .3 .6-.7-.1 .9 .1 .1 .3-1.1 .4-.2-.6 1.2 .1 .2 .9-1.6h.2l.9-.3 .6-.5h.3l.4-.6 .4-.2-.4 1.1a1.05 1.05 0 0 1-.9 1l-.9 .8 .2 .1 1.5-.3 .2-1 1.2-.6-.2-.1-.9 .4 .9-2.8h-.2l-.3 .9h-.2l-.9 1.1-.2-.3a.86 .86 0 0 0-1.1 0l.7-1.9 3.3-1.3 1.7-.4 1.6-.1 .1 .2 .2-.4h-1.1l-1.8 .3-2.1 .6-2.9 1.3v-.3l-.1-.1-.2 .5-1.3 .9zM155.1 171.2l-.9 2.8 .8-.5 .9-2.7zM155.5 172.9l-.3 .7a1.4 1.4 0 0 0 1.3-.7v-.2l-.2-.1zM154.1 173.4l-.3 .8zM155.8 175.1l1.3-.3 .1-.7z" fill-rule="evenodd" fill="#0808f0"/>
<text font-size="5" x="99.8" y="236.4">GLE-(G0-D8810BX0)-EL-DS-ENNUC-001</text>
<g font-size="4.2">
<text x="83.4" y="21">СОДЕРЖАНИЕ / CONTENTS</text>
<text x="37.5" y="37.5">1. Общие положения..................................................................................................2</text>
<text x="37.5" y="43.1">1. General ....................................................................................................................2</text>
<text x="37.5" y="48.7">2. Лист технических данных на распределительное устройство НН/.....................2</text>
<text x="37.5" y="54.3">2. Technical data sheet for LV switchgear ...................................................................2</text>
<text x="37.5" y="59.9">3. Приложение А Схема электрическая принципиальная/....................................15</text>
<text x="37.5" y="65.5">3. Appendix А Electrical schematic diagram ..............................................................15</text>
<text x="37.5" y="71.1">4. Приложение Б План размещения РУНН 0,4 кВ / ...............................................16</text>
<text x="37.5" y="76.7">4. Appendix B Plan for the placement of LV switchgear 0,4 kV .................................16</text>
<text x="37.5" y="82.3">5. Приложение В Перечень сигналов АСУ Э /........................................................17</text>
<text x="37.5" y="87.9">5. Appendix C Signals list AUC S ..............................................................................17</text>
<text x="37.5" y="93.5">6. Приложение Д Принцип работы АВР /................................................................18</text>
<text x="37.5" y="99.1">6. Appendix E Principle of operation of ATS ..............................................................18</text>
<text x="37.5" y="104.7">Лист регистрации изменений / Revision Сhange Details ........................................19</text>
<text x="177.1" y="269.5">1</text>
</g>
<g font-size="3.5">
<text x="70.8" y="197.5">Назначение выпуска / Reason for Issue</text>
<text x="98.2" y="209.7">Fire Water Pump Station</text>
<text x="106" y="205.7">G0-D8810BX0</text>
<text x="154" y="210.4">DDD</text>
<text x="175.7" y="210.4">1</text>
<text x="194.7" y="210.4">19</text>
<text x="108.2" y="219.5">Data Sheet.</text>
<text x="106.1" y="223.5">LV Switchgear</text>
<text x="89" y="243.7">Газоперерабатывающий комплекс в составе Комплекса переработки</text>
<text x="96.9" y="251.9">Газоперерабатывающий завод и Технологические объекты</text>
<text x="103.4" y="247.8">этансодержащего газа в районе поселка Усть-Луга.</text>
<text x="123.8" y="255.9">общезаводского хозяйства</text>
<text x="21.3" y="261.4">Разраб.</text>
<text x="109.3" y="262.4">G0-D8810BX0</text>
<text x="21.3" y="266.9">Проверил</text>
<text x="90" y="266.5">Насосная станция противопожарного</text>
<text x="162.1" y="269.2">Р</text>
<text x="194" y="269.2">19</text>
<text x="107.9" y="270.5">водоснабжения</text>
<text x="21.3" y="278">Нач. сек.</text>
<text x="107.7" y="281">Опросный лист.</text>
<text x="21.3" y="283.5">Н. контр.</text>
<text x="91.5" y="285.1">Распределительное устройство НН</text>
<text x="21.3" y="288.6">ГИП</text>
</g>
<g font-size="3.2">
<text x="23.4" y="178.7">IFP</text>
<text x="34.7" y="178.7">07</text>
<text x="44.1" y="178.7">05.05.25</text>
<text x="23.4" y="184">IFP</text>
<text x="34.7" y="184">06</text>
<text x="44.1" y="184">19.03.25</text>
<text x="23.4" y="189.3">IFP</text>
<text x="34.7" y="189.3">05</text>
<text x="44.1" y="189.3">14.02.25</text>
</g>
<g font-size="2.8">
<text x="63.8" y="178.6">Выпущено для заказа на закупку / Issued for purchase order</text>
<text x="150" y="178.6">Бендерский</text>
<text x="167.3" y="178.6">Саляхутдинов</text>
<text x="189.5" y="178.6">Мингалеев</text>
<text x="63.8" y="183.9">Выпущено для заказа на закупку / Issued for purchase order</text>
<text x="150" y="183.9">Бендерский</text>
<text x="167.3" y="183.9">Саляхутдинов</text>
<text x="189.5" y="183.9">Мингалеев</text>
<text x="63.8" y="189.2">Выпущено для заказа на закупку / Issued for purchase order</text>
<text x="150" y="189.2">Бендерский</text>
<text x="167.3" y="189.2">Саляхутдинов</text>
<text x="189.5" y="189.2">Мингалеев</text>
<text x="21.3" y="195.6">Статус</text>
<text x="33.6" y="195.6">Рев.</text>
<text x="45.7" y="195.6">Дата</text>
<text x="152.7" y="195.6">Разраб.</text>
<text x="170.1" y="195.6">Проверил</text>
<text x="190.4" y="195.6">Утвердил</text>
<text x="21.9" y="198.9">Status</text>
<text x="33.5" y="198.9">Rev.</text>
<text x="45.9" y="198.9">Date</text>
<text x="153.7" y="198.9">Drawn</text>
<text x="171.1" y="198.9">Checked</text>
<text x="190.6" y="198.9">Approved</text>
<text x="9.4" y="207" transform="rotate(-90 9.4 207)">Согласовано</text>
<text x="23.9" y="208.2">GAS PROCESSING COMPLEX WITHIN UST-</text>
<text x="154.1" y="205.2">Stage</text>
<text x="171.1" y="205.2">Sheet №</text>
<text x="189" y="205.2">Total sheets</text>
<text x="26" y="211.5">LUGA ETHANE-RICH GAS PROCESSING</text>
<text x="46.1" y="214.7">CLUSTER.</text>
<text x="23.1" y="221.2">INFRASTRUCTURE AND OFFSITE PROCESS</text>
<text x="24.6" y="218">GAS PROCESSING PLANT AND UTILITIES,</text>
<text x="45.6" y="224.4">FACILITIES</text>
<text x="12.1" y="229" transform="rotate(-90 12.1 229)">Взам. инв. №</text>
<text x="22.6" y="255.1">Изм.</text>
<text x="31.5" y="255.1">Кол.уч</text>
<text x="42.7" y="255.1">Лист</text>
<text x="52" y="255.1">№док</text>
<text x="64.4" y="255.1">Подп.</text>
<text x="77.6" y="255.1">Дата</text>
<text x="12.1" y="259.4" transform="rotate(-90 12.1 259.4)">Подпись и дата</text>
<text x="41.2" y="260.7">Бендерский</text>
<text x="76.7" y="259.9">05.05.25</text>
<text x="158.5" y="260.7">Стадия</text>
<text x="175.2" y="260.7">Лист</text>
<text x="191.3" y="260.7">Листов</text>
<text x="41.2" y="266.3">Саляхутдинов</text>
<text x="76.7" y="265.4">05.05.25</text>
<text x="41.2" y="277.3">Саляхутдинов</text>
<text x="76.7" y="276.4">05.05.25</text>
<text x="76.7" y="281.9">05.05.25</text>
<text x="12.1" y="286.8" transform="rotate(-90 12.1 286.8)">Инв. № подл</text>
<text x="41.2" y="282.8">Старостюк</text>
<text x="41.2" y="287.5">Мингалеев</text>
<text x="76.7" y="287.5">05.05.25</text>
<text x="29.1" y="292.9">GLE-(G0-D8810BX0)-EL-DS-ENNUC-001_07_AL.docx</text>
<text x="187.5" y="293.8">Формат А4</text>
</g>
</svg>
